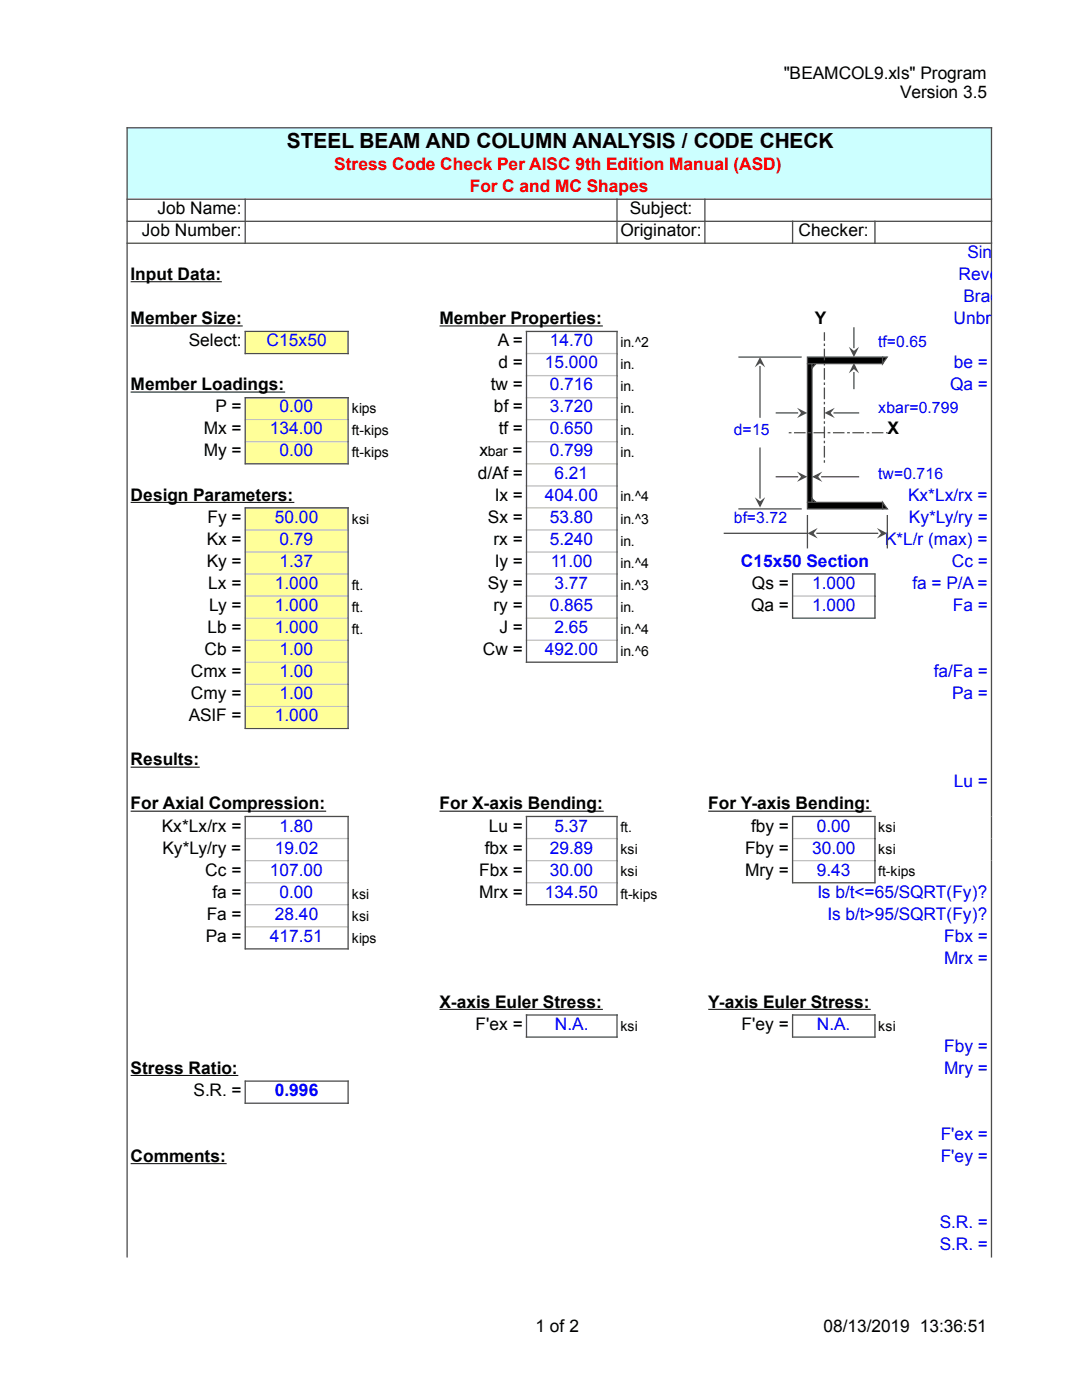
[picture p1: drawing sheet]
<svg xmlns="http://www.w3.org/2000/svg" width="216mm" height="279mm" viewBox="0 0 216 279" stroke-linecap="round" stroke-linejoin="round" font-family="sans-serif">
<path d="M25.4 25.4h172.4v14.3h-172.4z" fill-rule="evenodd" fill="#cff"/>
<g fill="#fff">
<path d="M25.4 39.7h172.4v17.6h-172.4z" fill-rule="evenodd"/>
<path d="M25.4 57.3h132.7v4.4h-132.7z" fill-rule="evenodd"/>
<path d="M174.5 57.3h23.3v4.4h-23.3z" fill-rule="evenodd"/>
<path d="M25.4 61.7h172.4v4.4h-172.4z" fill-rule="evenodd"/>
<path d="M25.4 66.1h23.5v4.4h-23.5z" fill-rule="evenodd"/>
</g>
<path d="M48.9 66.1h20.5v4.4h-20.5z" fill-rule="evenodd" fill="#ff9"/>
<g fill="#fff">
<path d="M69.4 66.1h105.1v4.4h-105.1z" fill-rule="evenodd"/>
<path d="M25.4 70.5h172.4v8.8h-172.4z" fill-rule="evenodd"/>
<path d="M25.4 79.3h23.5v4.4h-23.5z" fill-rule="evenodd"/>
</g>
<path d="M48.9 79.3h20.5v4.4h-20.5z" fill-rule="evenodd" fill="#ff9"/>
<g fill="#fff">
<path d="M69.4 79.3h105.1v4.4h-105.1z" fill-rule="evenodd"/>
<path d="M25.4 83.7h23.5v4.4h-23.5z" fill-rule="evenodd"/>
</g>
<path d="M48.9 83.7h20.5v4.4h-20.5z" fill-rule="evenodd" fill="#ff9"/>
<g fill="#fff">
<path d="M69.4 83.7h88.7v4.4h-88.7z" fill-rule="evenodd"/>
<path d="M174.5 83.7h23.3v4.4h-23.3z" fill-rule="evenodd"/>
<path d="M25.4 88.1h23.5v4.4h-23.5z" fill-rule="evenodd"/>
</g>
<path d="M48.9 88.1h20.5v4.4h-20.5z" fill-rule="evenodd" fill="#ff9"/>
<g fill="#fff">
<path d="M69.4 88.1h128.4v4.4h-128.4z" fill-rule="evenodd"/>
<path d="M25.4 92.5h149.1v4.4h-149.1z" fill-rule="evenodd"/>
<path d="M25.4 96.9h172.4v4.4h-172.4z" fill-rule="evenodd"/>
<path d="M25.4 101.3h23.5v4.4h-23.5z" fill-rule="evenodd"/>
</g>
<path d="M48.9 101.3h20.5v4.4h-20.5z" fill-rule="evenodd" fill="#ff9"/>
<g fill="#fff">
<path d="M69.4 101.3h71.2v4.4h-71.2z" fill-rule="evenodd"/>
<path d="M158.1 101.3h39.7v4.4h-39.7z" fill-rule="evenodd"/>
<path d="M25.4 105.7h23.5v39.6h-23.5z" fill-rule="evenodd"/>
</g>
<path d="M48.9 105.7h20.5v39.6h-20.5z" fill-rule="evenodd" fill="#ff9"/>
<g fill="#fff">
<path d="M69.4 105.7h128.4v39.6h-128.4z" fill-rule="evenodd"/>
<path d="M25.4 145.3h172.4v105.6h-172.4z" fill-rule="evenodd"/>
</g>
<g fill="none" stroke="#4c4c4c" stroke-width=".26">
<path d="M25.3 25.5h172.7M25.3 39.8h172.7M25.4 25.4v225.6M48.9 39.6v9.1M123.1 39.6v9.1M140.7 39.6v9.1M197.8 25.4v225.6M25.3 44.2h172.7M25.3 48.5h172.7M158.2 44v4.7M174.6 44v4.7M48.8 66.1h20.8"/>
<path d="M48.8 70.6h20.8M48.8 79.4h20.8M48.9 66v4.7M48.9 79.2v13.5M69.5 66v4.7M69.5 79.2v13.5M104.9 66.1h18.4M105.1 66v66.3M123.1 66v66.3M48.8 92.6h20.8M48.8 101.4h20.8M48.9 101.2v44.3"/>
<path d="M69.5 101.2v44.3M158 114.5h16.7M158.2 114.4v9.1M174.6 114.4v9.1M104.9 132.2h18.4M158 123.4h16.7M48.8 145.4h20.8M48.8 162.9h20.8M48.9 162.8v26.7M69.5 162.8v26.7M104.9 162.9h18.4M105.1 162.8v17.9"/>
<path d="M123.1 162.8v17.9M158 162.9h16.7M158 176.2h16.7M158.2 162.8v13.5M174.6 162.8v13.5M48.8 189.4h20.8M104.9 180.6h18.4M48.8 215.8h20.8M48.9 215.7v4.6M69.5 215.7v4.6M104.9 202.6h18.4M104.9 207h18.4"/>
<path d="M105.1 202.4v4.7M123.1 202.4v4.7M158 202.6h16.7M158 207h16.7M158.2 202.4v4.7M174.6 202.4v4.7M48.8 220.2h20.8"/>
</g>
<g fill="none" stroke="#c0c0c0" stroke-width=".26">
<path d="M104.9 70.6h18.4M104.9 75h18.4M104.9 79.4h18.4M48.8 83.7h20.8M48.8 88.2h20.8M104.9 83.7h18.4M104.9 88.2h18.4M104.9 92.6h18.4M104.9 97h18.4M48.8 105.8h20.8M48.8 110.2h20.8M48.8 114.5h20.8"/>
<path d="M48.8 119h20.8M104.9 101.4h18.4M104.9 105.8h18.4M104.9 110.2h18.4M104.9 114.5h18.4M104.9 119h18.4M158 119h16.7M48.8 123.4h20.8M48.8 127.8h20.8M48.8 132.2h20.8M48.8 136.6h20.8M104.9 123.4h18.4"/>
<path d="M104.9 127.8h18.4M48.8 141h20.8M48.8 167.4h20.8M48.8 171.8h20.8M48.8 176.2h20.8M104.9 167.4h18.4M104.9 171.8h18.4M104.9 176.2h18.4M158 167.4h16.7M158 171.8h16.7M48.8 180.6h20.8M48.8 185h20.8"/>
</g>
<g fill="none" stroke="#000" stroke-width=".2">
<path d="M26.1 56.2h18.2M26.1 65.1h22.3M26.1 78.2h30.8M87.7 65.1h32.6M26.1 100.3h32.6M26.1 153.1h13.8M26.1 161.9h39M87.7 161.9h32.8M141.3 161.9h32.6M26.1 214.6h21.5M87.7 201.4h32.6M141.3 201.4h32.4"/>
<path d="M26.1 232.2h19.1"/>
</g>
<g fill="#000">
<path d="M161.1 71.3h15v1.3h-15z" fill-rule="evenodd"/>
<path d="M161.1 72.6h.9v27.7h-.9z" fill-rule="evenodd"/>
<path d="M161.1 100.3h15v1.3h-15z" fill-rule="evenodd"/>
</g>
<path d="M161.1 71.3h15v1.3h-15zM161.1 72.6h.9v27.7h-.9zM161.1 100.3h15v1.3h-15zM163 106.4h12.1" fill="none" stroke="#4c4c4c" stroke-width=".25"/>
<g fill="#4c4c4c">
<path d="M161.1 106.4l2.1-1-.9 1 .9 1.1z" fill-rule="evenodd"/>
<path d="M175 105.4l2 1-2 1.1 .8-1.1z" fill-rule="evenodd"/>
</g>
<path d="M151.7 89.4v10" fill="none" stroke="#4c4c4c" stroke-width=".25"/>
<path d="M150.6 99.2l1.1 .8 1-.8-1 2.1z" fill-rule="evenodd" fill="#4c4c4c"/>
<path d="M151.7 73.2v10.1" fill="none" stroke="#4c4c4c" stroke-width=".25"/>
<path d="M151.7 71.3l1 2-1-.8-1.1 .8z" fill-rule="evenodd" fill="#4c4c4c"/>
<path d="M147.5 71.3h12.3M154.9 95.1h4.2" fill="none" stroke="#4c4c4c" stroke-width=".25"/>
<path d="M159 94.1l2.1 1-2.1 1.1 .8-1.1z" fill-rule="evenodd" fill="#4c4c4c"/>
<path d="M164 95.1h7.3" fill="none" stroke="#4c4c4c" stroke-width=".25"/>
<path d="M162 95.1l2.1-1-.8 1 .8 1.1z" fill-rule="evenodd" fill="#4c4c4c"/>
<path d="M170.4 65.4v4" fill="none" stroke="#4c4c4c" stroke-width=".25"/>
<path d="M169.4 69.2l1 .8 1-.8-1 2.1z" fill-rule="evenodd" fill="#4c4c4c"/>
<path d="M170.4 74.4v3.1" fill="none" stroke="#4c4c4c" stroke-width=".25"/>
<path d="M170.4 72.4l1 2.1-1-.8-1 .8z" fill-rule="evenodd" fill="#4c4c4c"/>
<path d="M162 72.6h.8l-.8 .8zM176.1 71.3h.9l-.9 1.3zM162 99.5l.8 .8h-.8zM176.1 100.3l1 1.3h-1z" fill="#000"/>
<g fill="none" stroke="#4c4c4c" stroke-width=".25">
<path d="M162 72.6h.8l-.8 .8zM164.5 66.4v1.5M164.5 68.7v.2M164.5 69.7v2.1M164.5 72.6v.2M164.5 73.6v2.1M164.5 76.4v.3M164.5 77.5v2.1M176.1 71.3h.9l-.9 1.3zM162 99.5l.8 .8h-.8zM164.5 80.3v.3M164.5 81.4v2"/>
<path d="M164.5 84.2v.3M164.5 85.2v2.1M164.5 88.1v.2M164.5 89.1v2.1M164.5 92v.2M166.4 82.4h4.9M147.5 101.6h12.3M161.1 102.9v6.4M176.1 100.3l1 1.3h-1zM177.1 102.9v6.4"/>
</g>
<path d="M164.5 82.4l2.1-1-.9 1 .9 1z" fill-rule="evenodd" fill="#4c4c4c"/>
<path d="M154.9 82.4h4.2" fill="none" stroke="#4c4c4c" stroke-width=".25"/>
<path d="M159 81.4l2.1 1-2.1 1 .8-1z" fill-rule="evenodd" fill="#4c4c4c"/>
<path d="M157.5 86.4h.3M158.6 86.4h2M161.4 86.4h.3M162.5 86.4h2M165.3 86.4h.3M166.3 86.4h2.1M169.2 86.4h.2M170.2 86.4h2.1M173 86.4h.3M174.1 86.4h2M176.9 86.4h.1M144.5 106.4h16.6" fill="none" stroke="#4c4c4c" stroke-width=".25"/>
<text font-size="4.2" x="57.2" y="29.5">STEEL BEAM AND COLUMN ANALYSIS / CODE CHECK</text>
<g font-size="3.5">
<text x="156.4" y="15.8">&quot;BEAMCOL9.xls&quot; Program</text>
<text x="179.6" y="19.6">Version 3.5</text>
<text x="28.3" y="47.2">Job Number:</text>
<text x="31.4" y="42.8">Job Name:</text>
<text x="123.8" y="47.2">Originator:</text>
<text x="125.7" y="42.8">Subject:</text>
<text x="159.3" y="47.2">Checker:</text>
<text x="26.1" y="55.9">Input Data:</text>
<text x="26.1" y="64.7">Member Size:</text>
<text x="87.7" y="64.7">Member Properties:</text>
<text x="162.6" y="64.7">Y</text>
<text x="37.7" y="69.1">Select:</text>
<text x="99.3" y="69.1">A =</text>
<text x="26.1" y="77.9">Member Loadings:</text>
<text x="98" y="77.9">tw =</text>
<text x="99.5" y="73.5">d =</text>
<text x="43" y="82.3">P =</text>
<text x="98.6" y="82.3">bf =</text>
<text x="40.6" y="86.7">Mx =</text>
<text x="99.6" y="86.7">tf =</text>
<text x="177.1" y="86.7">X</text>
<text x="40.6" y="91.1">My =</text>
<text x="95.3" y="95.5">d/Af =</text>
<text x="95.7" y="91.1">x</text>
<text x="102.3" y="91.1">=</text>
<text x="26.1" y="99.9">Design Parameters:</text>
<text x="98.7" y="99.9">Ix =</text>
<text x="41.4" y="104.3">Fy =</text>
<text x="97.4" y="104.3">Sx =</text>
<text x="41.2" y="108.7">Kx =</text>
<text x="41.2" y="113.1">Ky =</text>
<text x="98.5" y="108.7">rx =</text>
<text x="98.7" y="113.1">Iy =</text>
<text x="41.6" y="117.5">Lx =</text>
<text x="97.4" y="117.5">Sy =</text>
<text x="150" y="117.5">Qs =</text>
<text x="41.7" y="121.9">Ly =</text>
<text x="98.5" y="121.9">ry =</text>
<text x="149.9" y="121.9">Qa =</text>
<text x="40.8" y="130.7">Cb =</text>
<text x="41.4" y="126.3">Lb =</text>
<text x="96.3" y="130.7">Cw =</text>
<text x="99.7" y="126.3">J =</text>
<text x="38.1" y="135.1">Cmx =</text>
<text x="37.7" y="143.9">ASIF =</text>
<text x="38.1" y="139.5">Cmy =</text>
<text x="26.1" y="152.8">Results:</text>
<text x="26.1" y="161.5">For Axial Compression:</text>
<text x="87.7" y="161.5">For X-axis Bending:</text>
<text x="141.3" y="161.5">For Y-axis Bending:</text>
<text x="32.3" y="165.9">Kx*Lx/rx =</text>
<text x="97.5" y="165.9">Lu =</text>
<text x="149.9" y="165.9">fby =</text>
<text x="32.4" y="170.4">Ky*Ly/ry =</text>
<text x="96.8" y="170.4">fbx =</text>
<text x="148.7" y="170.4">Fby =</text>
<text x="41" y="174.8">Cc =</text>
<text x="42.4" y="179.1">fa =</text>
<text x="95.6" y="174.8">Fbx =</text>
<text x="95.6" y="179.1">Mrx =</text>
<text x="148.7" y="174.8">Mry =</text>
<text x="41.2" y="183.6">Fa =</text>
<text x="41.1" y="188">Pa =</text>
<text x="87.7" y="201.1">X-axis Euler Stress:</text>
<text x="141.3" y="201.1">Y-axis Euler Stress:</text>
<text x="94.9" y="205.5">F'ex =</text>
<text x="148" y="205.5">F'ey =</text>
<text x="26.1" y="214.3">Stress Ratio:</text>
<text x="38.6" y="218.7">S.R. =</text>
<text x="26.1" y="231.9">Comments:</text>
<text x="106.9" y="265.9">1 of 2</text>
<text x="164.3" y="265.9">08/13/2019 13:36:51</text>
</g>
<g font-size="3.5" fill="#f00">
<text x="66.7" y="33.9">Stress Code Check Per AISC 9th Edition Manual (ASD)</text>
<text x="93.7" y="38.3">For C and MC Shapes</text>
</g>
<g font-size="3.5" fill="#00f">
<text x="193" y="51.5">Sin</text>
<text x="191.3" y="55.9">Reve</text>
<text x="190.3" y="64.7">Unbr</text>
<text x="192.3" y="60.3">Brac</text>
<text x="53.2" y="69.1">C15x50</text>
<text x="109.7" y="69.1">14.70</text>
<text x="108.7" y="73.5">15.000</text>
<text x="109.7" y="77.9">0.716</text>
<text x="189.6" y="77.9">Qa =</text>
<text x="190.3" y="73.5">be =</text>
<text x="55.8" y="82.3">0.00</text>
<text x="109.7" y="82.3">3.720</text>
<text x="53.8" y="86.7">134.00</text>
<text x="109.7" y="86.7">0.650</text>
<text x="55.8" y="91.1">0.00</text>
<text x="109.7" y="91.1">0.799</text>
<text x="110.7" y="95.5">6.21</text>
<text x="108.7" y="99.9">404.00</text>
<text x="181.2" y="99.9">Kx*Lx/rx =</text>
<text x="54.9" y="104.3">50.00</text>
<text x="109.7" y="104.3">53.80</text>
<text x="181.4" y="104.3">Ky*Ly/ry =</text>
<text x="55.8" y="108.7">0.79</text>
<text x="55.8" y="113.1">1.37</text>
<text x="109.7" y="108.7">5.240</text>
<text x="109.9" y="113.1">11.00</text>
<text x="147.8" y="113.1">C15x50 Section</text>
<text x="176.6" y="108.7">K*L/r (max) =</text>
<text x="189.9" y="113.1">Cc =</text>
<text x="54.9" y="117.5">1.000</text>
<text x="110.7" y="117.5">3.77</text>
<text x="162.1" y="117.5">1.000</text>
<text x="182.1" y="117.5">fa = P/A =</text>
<text x="54.9" y="121.9">1.000</text>
<text x="109.7" y="121.9">0.865</text>
<text x="162.1" y="121.9">1.000</text>
<text x="190.1" y="121.9">Fa =</text>
<text x="54.9" y="126.3">1.000</text>
<text x="55.8" y="130.7">1.00</text>
<text x="108.7" y="130.7">492.00</text>
<text x="110.7" y="126.3">2.65</text>
<text x="55.8" y="135.1">1.00</text>
<text x="186.3" y="135.1">fa/Fa =</text>
<text x="54.9" y="143.9">1.000</text>
<text x="55.8" y="139.5">1.00</text>
<text x="190" y="139.5">Pa =</text>
<text x="190.3" y="157.1">Lu =</text>
<text x="55.8" y="165.9">1.80</text>
<text x="110.7" y="165.9">5.37</text>
<text x="163" y="165.9">0.00</text>
<text x="54.9" y="170.4">19.02</text>
<text x="109.7" y="170.4">29.89</text>
<text x="162.1" y="170.4">30.00</text>
<text x="53.8" y="174.8">107.00</text>
<text x="55.8" y="179.1">0.00</text>
<text x="108.7" y="179.1">134.50</text>
<text x="109.7" y="174.8">30.00</text>
<text x="163" y="174.8">9.43</text>
<text x="163.1" y="179.1">Is b/t&lt;=65/SQRT(Fy)?</text>
<text x="54.9" y="183.6">28.40</text>
<text x="165.1" y="183.6">Is b/t&gt;95/SQRT(Fy)?</text>
<text x="53.8" y="188">417.51</text>
<text x="188.4" y="188">Fbx =</text>
<text x="188.4" y="192.4">Mrx =</text>
<text x="110.7" y="205.5">N.A.</text>
<text x="163" y="205.5">N.A.</text>
<text x="188.4" y="209.9">Fby =</text>
<text x="188.4" y="214.3">Mry =</text>
<text x="54.9" y="218.7">0.996</text>
<text x="187.7" y="227.5">F'ex =</text>
<text x="187.7" y="231.9">F'ey =</text>
<text x="187.5" y="245.1">S.R. =</text>
<text x="187.5" y="249.5">S.R. =</text>
</g>
<g font-size="3.1" fill="#00f">
<text x="175.3" y="69.2">tf=0.65</text>
<text x="175.3" y="82.4">xbar=0.799</text>
<text x="146.4" y="86.8">d=15</text>
<text x="175.3" y="95.6">tw=0.716</text>
<text x="146.4" y="104.4">bf=3.72</text>
</g>
<g font-size="2.8">
<text x="123.8" y="69.3">in.^2</text>
<text x="123.8" y="73.7">in.</text>
<text x="70.2" y="82.5">kips</text>
<text x="123.8" y="78.1">in.</text>
<text x="123.8" y="82.5">in.</text>
<text x="70.2" y="86.9">ft-kips</text>
<text x="123.8" y="86.9">in.</text>
<text x="70.2" y="91.3">ft-kips</text>
<text x="97.4" y="91.1">bar</text>
<text x="123.8" y="91.3">in.</text>
<text x="123.8" y="100.1">in.^4</text>
<text x="70.2" y="104.5">ksi</text>
<text x="123.8" y="104.5">in.^3</text>
<text x="123.8" y="108.9">in.</text>
<text x="123.8" y="113.3">in.^4</text>
<text x="70.2" y="117.7">ft.</text>
<text x="123.8" y="117.7">in.^3</text>
<text x="70.2" y="122.1">ft.</text>
<text x="123.8" y="122.1">in.</text>
<text x="70.2" y="126.5">ft.</text>
<text x="123.8" y="126.5">in.^4</text>
<text x="123.8" y="130.9">in.^6</text>
<text x="123.8" y="166.1">ft.</text>
<text x="175.3" y="166.1">ksi</text>
<text x="123.8" y="170.5">ksi</text>
<text x="175.3" y="170.5">ksi</text>
<text x="70.2" y="179.3">ksi</text>
<text x="123.8" y="174.9">ksi</text>
<text x="123.8" y="179.3">ft-kips</text>
<text x="175.3" y="174.9">ft-kips</text>
<text x="70.2" y="183.7">ksi</text>
<text x="70.2" y="188.1">kips</text>
<text x="123.8" y="205.7">ksi</text>
<text x="175.3" y="205.7">ksi</text>
</g>
</svg>
